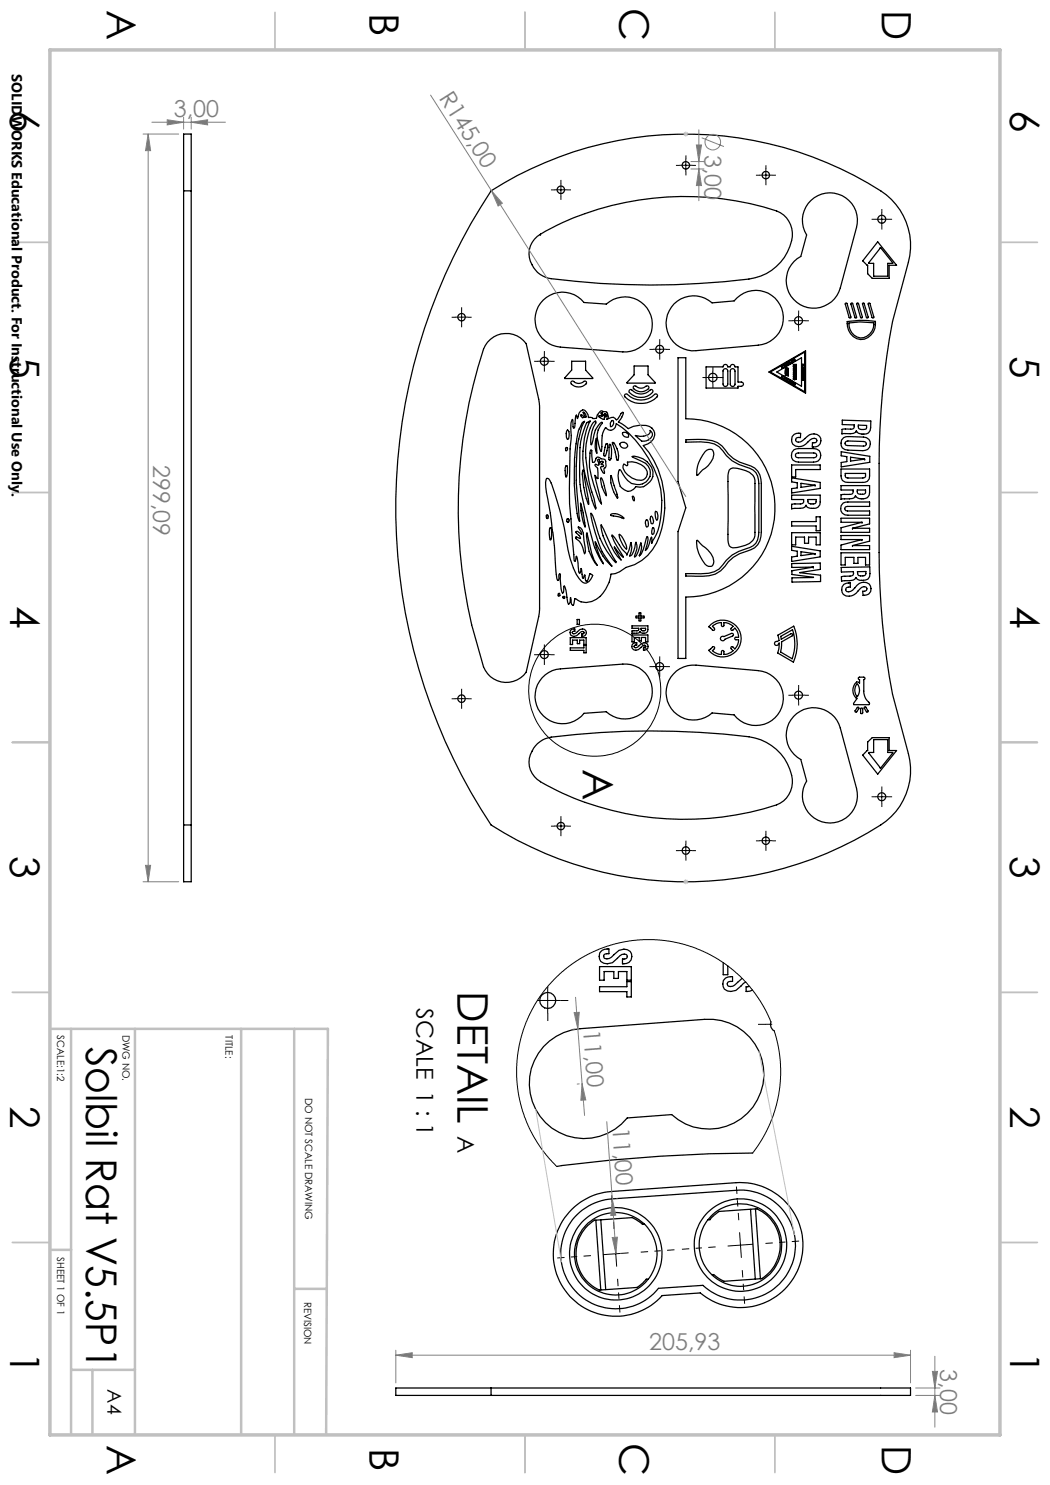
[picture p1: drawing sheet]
<svg xmlns="http://www.w3.org/2000/svg" width="210mm" height="297mm" viewBox="0 0 210 297" stroke-linecap="round" stroke-linejoin="round" font-family="sans-serif">
<g fill="none" stroke="#000" stroke-width=".25">
<path d="M36.7 38.2v126.8M36.7 38.2v-11.4h1.5v11.4M36.7 38.2h1.5M38.2 38.2v126.8M98.2 38.2a72.4 72.4 0 0 1 79 .7 13 13 0 0 1 4.5 13.5l-3.2 11.9a150.9 150.9 0 0 0-2.7 28.4 296.7 296.7 0 0 0 .4 28.5 151.5 151.5 0 0 0 2.3 17.7l3.2 11.8a13 13 0 0 1-5.6 14.3 72.4 72.4 0 0 1-77.9 0 115 115 0 0 1 0-126.8zM106.9 47.8a22.7 22.7 0 0 1 6.7-3.7 60 60 0 0 1 41.7-1.9 5.2 5.2 0 0 1 2.7 7.1 10.1 10.1 0 0 1-8.2 6.5 157.2 157.2 0 0 1-40.2-.2 5.1 5.1 0 0 1-3.2-7.1zM108.1 46.8h.1M162.2 40.1a5.5 5.5 0 0 1 6.6-.8 5.5 5.5 0 0 1 2.5 6.2l-3.2 12.1a5.5 5.5 0 0 1-8.8 2.8 5.5 5.5 0 0 1 .9-9.1l1.1-4.3a5.4 5.4 0 0 1 .9-6.9zM175.5 48.4l3.8 4.7h-1.5v2.6h-3.4l-.9-.9v-1.7l-1-.9zM176 49.6l2.5 3v.1h-.9v2.5h-2.9v-2.5h-1zM98.1 67.9a4.9 4.9 0 0 1 7.1 .8l2.5 11.1 .2 1.3v40.9l-.2 1.3-2.5 11.1a4.9 4.9 0 0 1-8.5-1.1 101.4 101.4 0 0 1 .3-64.2zM108.7 60a5.5 5.5 0 0 1 8.1 .5l4.4 .3a5.5 5.5 0 0 1 9 2.3 5.5 5.5 0 0 1-5.6 7.3l-12.5-1a5.5 5.5 0 0 1-4.8-3.6 5.5 5.5 0 0 1 1.4-5.8z"/>
<path d="M114.3 76.3l.2-.1a1.79 1.79 0 0 0 2.5 0l.2 .1 .1 .3a1.88 1.88 0 0 1-3.1 0zM114.3 72.2h2.8v1.8l1.4 1.7h-5.5l1.3-1.7zM125 78.9l.2-.1a4.2 4.2 0 0 0 6 0l.3 .3a4.3 4.3 0 0 1-6.6 0zM125.9 78l.3-.1a2.74 2.74 0 0 0 4 0l.4 .3a2.95 2.95 0 0 1-4.8 0zM126.7 77.3l.3-.1a1.79 1.79 0 0 0 2.4 0l.4 .3a1.88 1.88 0 0 1-3.2 0zM126.8 73.2h2.8v1.8l1.4 1.6h-5.6l1.4-1.6zM134.8 60.8a5.5 5.5 0 0 1 7.6-.2l4.4-.4a5.5 5.5 0 0 1 9.2 .7 5.5 5.5 0 0 1-4.3 8.1l-12.5 1.1a5.5 5.5 0 0 1-5.5-3.1 5.5 5.5 0 0 1 1.1-6.2zM135.6 71.5h1.6v12.2a17.8 17.8 0 0 1 17.8 17.9 17.8 17.8 0 0 1-17.8 17.8v12.3h-1.6v-25.4l1.6-4.7-1.6-5.3zM141.2 73.4h3.4a.48 .48 0 0 1 .5-.5 .48 .48 0 0 1 .5 .5h.4a.48 .48 0 0 1 .5-.5 .48 .48 0 0 1 .5 .5h.6v3h.7a.42 .42 0 0 1 .4 .4 .42 .42 0 0 1-.4 .5h-.7v.3h-6.4zM144.7 73.9l.4-.2 .4 .3 .1 2.8a.48 .48 0 0 1-.5 .5 .48 .48 0 0 1-.5-.5v-2.6zM146.2 73.9l.5-.1 .3 .2v2.8a.48 .48 0 0 1-.5 .5 .48 .48 0 0 1-.5-.5v-2.6zM153.8 74.4l7.3-4.2v8.4z"/>
<path d="M155.4 74.4l4.9-2.9v5.8zM156.3 75.6h.1M156.4 73.4h.1M156.4 73.3h.1M156.4 73.3l-.2-.1 .2 .2M156.4 73.3v-.2l.3 .4-.2 .1-.1-.2M156.4 73.4l.2 .1zM156.5 75.2l-.2 .4zM156.5 73.5h.1M156.7 72.9l.1-.1 .3 .5-.2 .1 .1-.2zM156.8 75.8v.2zM157 75.6h.1"/>
<path d="M157 75.6l-.1 .2zM157.1 75l.6-.1v.3zM157.1 74h.6v.3l-.1-.1-.2 .1-.2-.1-.1 .1zM157.1 74.4l.6 .1v.2l-.6 .1 .1-.2zM157.2 73.6a.18 .18 0 0 0 0 .3 .18 .18 0 0 0 .2-.1l.2-.1-.1 .2M157.2 73.6h.1M157.2 73.6v.2l.3-.2a.15 .15 0 0 1 .2 .1 .15 .15 0 0 1-.2 .2M157.3 74.6h.3zM157.4 75.9h.1M157.4 75.9l-.1 .4zM157.4 76.1l.3-.3-.3 .5 .3 .2 .2-.4h.2v.1M157.4 76.1h.1"/>
<path d="M157.4 76.1v-.4l-.2 .5-.3-.2 .2-.5h-.1l-.4 .4-.3-.2 .3-.3-.1-.3-.3 .5-2.1-1.2 3.1-1.8 .1 .3v-.3l.2 .3-.2 .1 .2 .1 .1-.2-.3-.4 3.6-2.1v8l-2-1.2v-.3M157.5 73.9h.1M157.6 74.6h.1M157.8 72.5h.1M157.8 72.5l.3 .2-.2-.5 .1 .4M157.8 72.5l.1 .3-.2-.5 .3 .3M158 72.6h.1M158.1 76.3l-.2-.2-.1 .4 .1-.2h.1l-.2 .3 .4 .2 .2-.5 .2 .1h-.1v.3l-.1-.1-.1 .1 .1 .2 .2 .1 .3-.4 .2 .1-.2 .2M158.1 76.2v.1M158.1 72.1h.2l.1-.2 .2 .5-.1 .1zM158.3 72.2l.2 .2zM158.5 72.4h.1"/>
<path d="M158.7 71.7l.1-.1 .3 .5-.2 .1zM158.7 73.3l.6 .1h-.5zM158.7 75.6h.6l-.4 .2 .4 .1h-.6l.4-.2zM158.7 72.9h.6v.2l-.1-.1h-.2v.1l-.2-.1-.1 .1zM158.7 74.5l.6-.1v.4zM158.7 73.6h.6v.3l-.1-.2h-.2v.2l-.2-.2-.1 .2zM158.7 74.9h.6v.1h-.6zM158.7 74.1l.5-.1a.16 .16 0 0 1 .1 .3 .16 .16 0 0 1-.2 0l.1-.1h-.5h.2l-.1 .1zM158.7 75.2l.4-.1 .2 .3h-.6zM158.7 75.3h.5zM158.7 71.8l.3 .3zM158.8 76.9h.1"/>
<path d="M158.8 76.9v.2h-.1zM158.9 76.9h.1M158.9 76.7v.1zM158.9 75.8h.1M158.9 76.7h.1M160.4 74.6h.5v.2h-.1l.1-.1-.4-.1 .2 .2h-.3zM160.4 73h.4zM160.5 73.5l.3 .1zM160.6 74.2h.1M160.6 74.2h.3M160.6 75.8h.1M160.6 75.8l-.2 .2 .3-.1"/>
<path d="M160.7 75.9h.1M160.7 75.8h.1M160.8 74.1h.1M160.8 74.1l-.4 .2h.5M160.8 73.6h.1M160.8 75.8h.1M160.9 75.8l-.2 .1M160.9 72.8h-.5v.2l.4 .1 .1-.1M160.9 73.5l-.5-.1 .1 .1-.1 .2 .5-.1M160.9 74h-.5v.1h.4M160.9 75.1h-.5v.3v-.2h.2v.2l.2-.2 .1 .2M160.9 75.7h-.5l.2 .1"/>
<path d="M160.9 74.1l-.3 .1M169.1 60.7l.2-.1 .1 .1 .8 2.7a.18 .18 0 0 1-.1 .2 .18 .18 0 0 1-.3-.1zM169.4 64.3l2.5-.2 3.2 .2a3 3 0 0 1-3.8 3.4 3.4 3.4 0 0 1-1.9-3.4zM169.8 64.6l2.2-.2 2.8 .2a2.65 2.65 0 0 1-3.4 2.8 2.89 2.89 0 0 1-1.6-2.8zM170.3 60.6h.1l.1 .1 .8 2.7a.17 .17 0 0 1-.1 .2 .17 .17 0 0 1-.2-.1l-.8-2.7zM171.3 60.7l.2-.1 .2 .1 .8 2.7a.19 .19 0 0 1-.2 .2 .19 .19 0 0 1-.2-.1zM172.5 60.6h.2l.1 .1 .8 2.7a.19 .19 0 0 1-.1 .2 .19 .19 0 0 1-.2-.1zM173.6 60.7l.2-.1 .2 .1 .8 2.7a.19 .19 0 0 1-.2 .2 .19 .19 0 0 1-.2-.1zM113.2 93.2h.3v.5a2.34 2.34 0 0 1-.3 1.7l-.2-1.3zM113.2 89.5a.29 .29 0 0 1 .3 .3 .29 .29 0 0 1-.4 .3zM113.4 86.1l.2-.1a1.64 1.64 0 0 1 0 1.8l-.1 .1a1.76 1.76 0 0 1-.1-1.8zM115.2 83l.3 .6a1.58 1.58 0 0 1 1.3-1.6 1.78 1.78 0 0 1 .9 1.5h.6l.4 .2a.67 .67 0 0 0 .8-.8h.1a.74 .74 0 0 1 1-.6 .64 .64 0 0 1 .9 .7l.2 .4-.3 .4a1.56 1.56 0 0 1 2 .1l.8-1.2 .4-.3v.5l-.9 1.5 2 1.3a4.8 4.8 0 0 1 4.7-.1 1.89 1.89 0 0 1-.9 3.2l-.8 .3a18 18 0 0 1 1.8 20.8 8.8 8.8 0 0 1-5.3 3.6l-1.3 .9-.9 .3-.8 .1a7 7 0 0 1-3 5.1 3.9 3.9 0 0 1-4.2-.2l-.3 1.4-.4-.2-.2-1.4a1.3 1.3 0 0 1-.4 1.3l-.2-.4a7.8 7.8 0 0 0-.6-3.2l-.2 .1v.4a.68 .68 0 0 1-.2 .9 10.1 10.1 0 0 1-.4-3.7l-.1-.1-.2 .1v1l-.2 .2-.3-.6a126.9 126.9 0 0 0-2.2-18.1 1.61 1.61 0 0 1 .3-1.7l.4 .1a46.9 46.9 0 0 1 3.5 12.5 14.5 14.5 0 0 0 3 8l.6 .3a1.85 1.85 0 0 0 1.6-1.6l-.5-.3a2.09 2.09 0 0 1-.7 1.5l-.2-.1-.2-1.1-.2 .6-.2-.1-.3-1.8-.1 .7-.1 .3-.1-.1-.5-3.2-.1-.1-.2 .7-.2 .2-.1-1.3a125.1 125.1 0 0 1-.5-23.8l-.1-.7a3.6 3.6 0 0 1 .3-2.5l.2 1.7 .1 .1 .2-.4z"/>
<path d="M116.2 83h.3l.3 .5h-.3zM116.4 84.6l.5-.3a16.4 16.4 0 0 0-1.6 7.5v4.8l.7 7.6h-.1a28.5 28.5 0 0 1-1-7.4v-.1a38 38 0 0 1 1-10.9zM116.6 94.1h.1l.1 .3 .9 6.5a15.7 15.7 0 0 1-1.1-6.8zM116.6 82.4l.2 .1 .4 .4v.5l-.2 .1zM117.5 84.5l.5-.3v.2a17.8 17.8 0 0 0-.3 12.9l.8 2.9 .6 1.6-.3-2.1a28.9 28.9 0 0 1-1.6-10.9l.9-3.3a1.84 1.84 0 0 1 1-1.3l.1 .3a5.5 5.5 0 0 0-.9 4.4l.3-.9a4 4 0 0 1 1.8-3.5l.1 .1a4.5 4.5 0 0 0-.7 4.6l.4 1 .2-.6a5.6 5.6 0 0 1 .7-4.1l.3 .3a1.01 1.01 0 0 0 1.6-.3l.3-.8a21.8 21.8 0 0 1 8.9 13.2 16.6 16.6 0 0 1-1.3 9.7l-.5 1.1v-1.2h-.2l-.3 1.1a2.26 2.26 0 0 1-.8 1.5l.1-.6a2.49 2.49 0 0 0 .3-2.2l-.6 1.6a4.2 4.2 0 0 1-1 2.2h-.1a3.4 3.4 0 0 0 .4-2.5l-.9 2.5-.4 .3v-.3a3.1 3.1 0 0 0 .3-2.7l-.1 .4a3.9 3.9 0 0 1-.9 2.3h-.3a2.9 2.9 0 0 0 .3-2.6l-.4 1.4-.4 .9-1-.9-1.4-2.3-.6-.6a19.8 19.8 0 0 0 2.3 4.4h-.1a5.2 5.2 0 0 1-1.7-2l1.3 2.6a10.4 10.4 0 0 1-2.7-4.3l-1.3-2.7a1.46 1.46 0 0 0 .2 1.3 31 31 0 0 0 2.8 6.2 16.5 16.5 0 0 1-4.2-8l-.4-1.3-.4-.5a25.5 25.5 0 0 0 2.9 8.7l1.3 1.8a11.5 11.5 0 0 1-3.2-4.5l-.2-.3a16.1 16.1 0 0 0 1.7 4.3 14.1 14.1 0 0 1-2.5-5.8l-.8-3.4a35 35 0 0 1-1-16.4l.8-2.2zM118.1 90l.3 .1 .1 2.3h.4l.5-.9a.68 .68 0 0 1 .8 .3h.6a1.34 1.34 0 0 1 .4 1.5l-.4 .4 .1 .7-.1 .3-.2-.2-.4-.8a.32 .32 0 0 1 .1-.4 .32 .32 0 0 1 .3 0 .36 .36 0 0 0 0-.4 .36 .36 0 0 0-.4 0l.3-.3a.17 .17 0 0 0 .1-.2 .17 .17 0 0 0-.2-.1l-.5 .2v-.5a.18 .18 0 0 0-.3-.1 .18 .18 0 0 0-.1 .2 .75 .75 0 0 1 .2 .9l-.5-.1-.2 .1 .5 .7 .1 2-.3-.1-.3-.5 1.3 5.7a16.2 16.2 0 0 1-2-5.7 9.5 9.5 0 0 1-.2-5.1zM119.3 87.7l.1 2.9a3.6 3.6 0 0 1-.1-2.9zM120.2 95.6h.1a10.2 10.2 0 0 1 1 3.5 5.7 5.7 0 0 1-1.1-3.5zM120.2 82.5h.3v.5l.6-.3 .1 .1-.4 .3 .6 .1-.1 .2h-.4v.5h-.3l-.9-.6 .2-.2 .5 .2zM121.3 88.7h.2a4.8 4.8 0 0 1-.4 2.4l-.3 .1a2.37 2.37 0 0 1 .2-1.7zM121.9 88.9h.2a4.8 4.8 0 0 1 0 3.1l-.3-.1zM122.2 95.1l.8 2.5a3.4 3.4 0 0 1 .5 2 7 7 0 0 1-1.3-4.5z"/>
<path d="M122.4 84.1h.2a.79 .79 0 0 1-.4 1.2h-.1v-.7zM122.5 88.5h.1a4.2 4.2 0 0 1 1 3.5l-.1 .1-.2-.2zM124.1 88.6a.92 .92 0 0 1 1.4 .7 .78 .78 0 0 1-1 .3 .78 .78 0 0 1-.4-1zM124.5 86.6a.72 .72 0 0 1 .9 0 .72 .72 0 0 1 .2 .8l-.2 .1a.84 .84 0 0 1-.9-.9zM124.8 92.8l.6 .3 .2-.1-.1-.6a3.6 3.6 0 0 1 3.9 1.9 1.43 1.43 0 0 1-1.1 1.8 3.6 3.6 0 0 1-3.7-2.8zM126.5 91.3a4 4 0 0 1 4.1 3 2.82 2.82 0 0 1-3.5 3 1.62 1.62 0 0 1-2.7 .3l-.4-.3a4.3 4.3 0 0 1-.2-3.3l.2-.1 .2 .3a6 6 0 0 0 2.1 2.5 2.6 2.6 0 0 0 3.8-2.1 2.42 2.42 0 0 0-1.7-2.3zM126.5 99.3v-.1a.62 .62 0 0 1 .3 1l-.3-.4zM127.1 87.1a2.46 2.46 0 0 0 2.9-.6v-.4a1.04 1.04 0 0 1 .5 1 1.04 1.04 0 0 1-.8 .8l-.4 .3h-1zM137.2 87.9a22.4 22.4 0 0 1 5.2 .2 5.2 5.2 0 0 1 3.3 2.7 8.9 8.9 0 0 0 4.5 2.4 3.3 3.3 0 0 1 2.1 3.5v9.8a3.5 3.5 0 0 1-2.9 3.7 6.8 6.8 0 0 0-4.4 3.1 5 5 0 0 1-4.5 2l-3.3-.1v-.5a17.5 17.5 0 0 0 5.7-.4l.9-.5 .8-.8a8 8 0 0 1 5.4-3.5 2.78 2.78 0 0 0 1.8-3v-9.8a2.92 2.92 0 0 0-2.6-3.3 7.2 7.2 0 0 1-4.6-3.2 4.8 4.8 0 0 0-4.5-1.8h-2.9zM141 90.3a.93 .93 0 0 1 1.1-.5 .93 .93 0 0 1 .7 1.1 4.4 4.4 0 0 1-2.3 3.1l-1.1 1.1a4.1 4.1 0 0 1 .7-3.3zM145.8 94l.4-.3a5.2 5.2 0 0 1 3.7 .8 2.09 2.09 0 0 1 1.1 2.2v9.8a2.3 2.3 0 0 1-1.9 2.5 4.8 4.8 0 0 1-2.9 .4 2.92 2.92 0 0 1-.6-2.5v-11.8zM158.3 99h5.7v1.4a1.47 1.47 0 0 1-2 1.2l-.6-.2-.2-.3-.2 .3-.4 .2-2.3 .2v-.9l1.8-.1a.61 .61 0 0 0 .6-.2 .61 .61 0 0 0 0-.7h-2.4z"/>
<path d="M158.3 95.6l5.7 .9v1.2l-5.7 .9v-.9l1.2-.1v-1l-1.2-.2zM158.3 93h5.7v.9h-4.9v1.5h-.8zM158.8 90l.9-.3h3a1.36 1.36 0 0 1 1.4 1.4 1.36 1.36 0 0 1-1.4 1.3h-3a1.37 1.37 0 0 1-1.4-.9 1.37 1.37 0 0 1 .5-1.5zM158.9 86.9l.4-.2h.8v.8a.72 .72 0 0 0-.9 .3v.4a.92 .92 0 0 0 1.3 0l.5-.5a1.84 1.84 0 0 1 3.1 0 1.37 1.37 0 0 1-1.6 1.7v-.9a.56 .56 0 0 0 .7 0 .56 .56 0 0 0 .1-.7 .94 .94 0 0 0-1.2 .1 3.3 3.3 0 0 1-2.4 1.4 1.36 1.36 0 0 1-1.3-.9 1.36 1.36 0 0 1 .5-1.5zM159.2 90.7l.5-.1h3.1l.3 .1 .2 .2a.47 .47 0 0 1-.5 .6h-3.5l-.2-.3zM160.2 96.7l2.8 .3-2.8 .5zM161.6 99.9h1.6v.4a.93 .93 0 0 1-1.6 .2zM163 97h.1M168.2 93.8h5.7v1.4a1.18 1.18 0 0 1-1.4 1.3h-2.9a1.19 1.19 0 0 1-1.4-1.3zM168.2 97.1h5.7v1.3a1.54 1.54 0 0 1-2.4 1.2l-.4-.4-.2 .3-.4 .2-2.3 .2v-.9l2.1-.2a.67 .67 0 0 0 .3-.8h-2.4zM168.2 90.3l5.8 1v1.2l-5.8 .9v-.9l1.2-.2v-1l-1.2-.1zM168.5 84l5.7 .2-.1 1.3a1.47 1.47 0 0 1-2.1 1.2l-.3-.1-.4-.4-.2 .3a4.6 4.6 0 0 1-2.4 .2l-.3 .1v-.9l1.7-.1a.61 .61 0 0 0 .7-.2 .61 .61 0 0 0 .1-.6l-2.4-.1z"/>
<path d="M168.7 87.5l1-.2 3 .1a1.36 1.36 0 0 1 1.4 1.4 1.36 1.36 0 0 1-1.5 1.3l-3-.1a1.38 1.38 0 0 1-1.4-.9 1.38 1.38 0 0 1 .5-1.6zM169.1 94.7h4v.4a.44 .44 0 0 1-.5 .5l-3.4-.1-.1-.1zM169.2 88.3l.4-.1 3.4 .2a.46 .46 0 0 1 .2 .5 .46 .46 0 0 1-.5 .3l-3.5-.2-.2-.2zM170.1 91.4l2.8 .4-2.8 .4zM171.1 99.2h.1M171.3 86.2h.1M171.4 98h1.7v.4a.46 .46 0 0 1-.6 .4h-.8l-.2-.2zM171.7 85l1.6 .1v.6l-.2 .1a1.41 1.41 0 0 1-1.4-.2zM172.9 91.8h.1M109.3 103h.1a.35 .35 0 0 1 .3 .3 .35 .35 0 0 1-.2 .4h-.2v-.2zM110 105.6h.2l.1 .6-.1 1.7h-.2l-.1-.3v-.9zM111.7 118.7h.2l.1 .4a.18 .18 0 0 1-.3 .1 .18 .18 0 0 1-.1-.2z"/>
<path d="M113.4 103.8h.2a.35 .35 0 0 1 .2 .4 .35 .35 0 0 1-.3 .2zM115.7 105.4l.4 .2 .3 .3 .3 .7 .1 1.6a3.7 3.7 0 0 1 .2 2.4l-.1 .1a5 5 0 0 0-1.8-3.1v-.1a.71 .71 0 0 1 .9 .2h.1l-.1-.3-.8-1 .3-.1 .8 .6a1.72 1.72 0 0 0-.6-1.3zM116.1 100.6l.5 2 .5 2.7h-.1a12.1 12.1 0 0 1-.9-4.7zM117.3 106.6l1 4 .5 1.4 .7 1.1a9.3 9.3 0 0 1-2.2-6.5zM122.2 102.9a2.31 2.31 0 0 1 2.6 .8l-1.2-.4-1.3-.1-.2-.2zM123.8 106.9h.1a5 5 0 0 1 1.4 2.8v.1a4.4 4.4 0 0 1-1.5-2.9zM125.4 110.8h.1M129.2 104h.1a1.02 1.02 0 0 1 .3 1.3l-.3 .1-.1-.2-.1-.8zM130.1 103.3h.3l.3 .9a.35 .35 0 0 1 0 .4 .35 .35 0 0 1-.4 .1l-.3-.9zM130.5 105.6l.1-.1a.9 .9 0 0 1 0 1.4l-.2-.1a1.06 1.06 0 0 1 .1-1.2zM131.1 102.3h.2a1.6 1.6 0 0 1 .1 1.7l-.2-.3zM139.4 108.1l1.1 1a3.9 3.9 0 0 1 2.2 3.6l-.2 .4a1.04 1.04 0 0 1-1.5-.3 6 6 0 0 1-1.6-4.7z"/>
<path d="M158.3 109.3l5.7 .9v1.2l-5.7 .9v-.9l1.2-.2v-1l-1.2-.1zM158.3 104.3h4.9v-.9h.8v2.8h-.8v-1h-4.9zM158.3 106.5h5.7v2.5h-.8v-1.6h-1.5v1.3h-.8v-1.3h-1.8v1.6h-.8zM158.3 112.7l5.7-.1 .1 1.3-4.1 .6 4.1 .5v1.3l-5.7 .1v-.8l4.3-.1-4.3-.6v-.7l4.3-.8-4.3 .1zM160.2 110.3l2.8 .4-2.8 .4zM161.2 101.1h.1M162.7 113.4h.1M163 110.7h.1M168.2 110.6h5.7v2.4h-.8v-1.5h-1.5v1.2h-.8v-1.2h-1.7v1.5h-.9zM168.2 113.5l5.8-.1v1.3a1.24 1.24 0 0 1-1.7 1.4 1.15 1.15 0 0 1-1.1-.6l-.2 .4a4.8 4.8 0 0 1-2.4 .3h-.3v-.8l1.7-.2a.6 .6 0 0 0 .6-.2 .6 .6 0 0 0 .1-.7l-2.4 .1zM168.6 100.6l1-.2h4.3v.9h-4.4a.47 .47 0 0 0-.5 .3 .47 .47 0 0 0 .2 .5l4.7 .1v.8h-4.3a1.36 1.36 0 0 1-1.4-.8 1.36 1.36 0 0 1 .4-1.6zM168.8 116.9l1.2-.3 .1 .8a.79 .79 0 0 0-.9 .4l.1 .4a1.22 1.22 0 0 0 1.7-.7 1.96 1.96 0 0 1 2.8-.7 1.36 1.36 0 0 1 .3 1.6 1.36 1.36 0 0 1-1.5 .7l-.1-.8a.63 .63 0 0 0 .9-.5l-.1-.3a.83 .83 0 0 0-1.2 .2 3.2 3.2 0 0 1-2.2 1.5 1.35 1.35 0 0 1-1.5-.7 1.35 1.35 0 0 1 .4-1.6z"/>
<path d="M170.5 105.7h.1M170.5 109.1h.1M171.2 115.5h.1M171.5 114.3h1.7v.4a.5 .5 0 0 1-.6 .5l-.9-.1-.1-.2zM172.4 104.5h.1M172.4 107.9h.1M172.4 104.5h-4.2v-.9h5.7v1.2l-3.4 .9M172.4 104.5l-4.2 1.1v.9h5.7v-.8h-3.4M172.4 107.9h-4.2v-.8h5.7v1.1l-3.4 .9M172.4 107.9l-4.2 1.1v.9h5.7v-.8h-3.4M108.4 135.6a5.5 5.5 0 0 1 3.7-1.8l12.5-1a5.5 5.5 0 0 1 5.6 7.3 5.5 5.5 0 0 1-9 2.2l-4.4 .4a5.5 5.5 0 0 1-7.8 .7 5.5 5.5 0 0 1-.6-7.8zM114.1 129.6h2.7v-.6h.4v1.6h-.4v-.5h-2.7z"/>
<path d="M114.1 127.5h3.1v1.4h-.4v-.9h-.9v.7h-.4v-.7h-1v.9h-.4zM114.3 125.9l.7-.1v.5l-.5 .1 .1 .3a.81 .81 0 0 0 .9-.4l.5-.4 .5-.1a.74 .74 0 0 1 .8 .8 .74 .74 0 0 1-1 .6v-.4a.29 .29 0 0 0 .5-.1 .29 .29 0 0 0-.1-.4 .75 .75 0 0 0-.9 .4l-.5 .4-.5 .2a.79 .79 0 0 1-.8-.5 .79 .79 0 0 1 .3-.9zM115.4 123.9h.5v1h-.5zM126.4 125.2h3.2v.7a.9 .9 0 0 1-.7 .7 .9 .9 0 0 1-.9-.3 2.29 2.29 0 0 1-1.6 .4v-.5h1.1l.2-.2v-.3h-1.3zM126.4 127h3.2v1.4h-.5v-.9h-.8v.7h-.5v-.7h-.9v.9h-.5zM126.6 128.7l.8-.1v.4l-.6 .2 .1 .3a.81 .81 0 0 0 .9-.4l.5-.4 .5-.1a.75 .75 0 0 1 .8 .8 .75 .75 0 0 1-.9 .6v-.5l.5-.1-.2-.3a.84 .84 0 0 0-.8 .4l-.5 .4-.5 .1a.75 .75 0 0 1-.8-.4 .75 .75 0 0 1 .2-.9zM127.8 122.6h.4v.6h.6v.4h-.6v.6h-.4v-.6h-.6v-.4h.6zM128 126.3h.1M128.2 125.7h.9v.2a.49 .49 0 0 1-.5 .2 .49 .49 0 0 1-.4-.4zM134.7 134.8a5.4 5.4 0 0 1 4.5-1.8l12.5 1.1a5.5 5.5 0 0 1 4.3 8.1 5.5 5.5 0 0 1-9.2 .8l-4.4-.4a5.5 5.5 0 0 1-7.6-.2 5.5 5.5 0 0 1-.1-7.6zM141.7 125.3a3.7 3.7 0 0 1 5.4-.3 3.7 3.7 0 0 1 0 5.3 3.7 3.7 0 0 1-5.3-.3l.7-.6a.26 .26 0 0 1 .4 0 .26 .26 0 0 1 0 .4l-.4 .3a2.71 2.71 0 0 0 1.8 .8v-.5a.25 .25 0 0 1 .2-.3 .25 .25 0 0 1 .3 .3v.5a2.9 2.9 0 0 0 1.8-.8l-.4-.3a.25 .25 0 0 1 0-.4 .25 .25 0 0 1 .4 0l.4 .4a2.47 2.47 0 0 0 .7-1.8h-.5a.25 .25 0 0 1-.3-.3 .25 .25 0 0 1 .3-.2h.5a2.47 2.47 0 0 0-.7-1.9l-.4 .4a.25 .25 0 0 1-.4 0 .25 .25 0 0 1 0-.3l.4-.4a2.47 2.47 0 0 0-1.8-.8v.6a.25 .25 0 0 1-.3 .2 .25 .25 0 0 1-.2-.2v-.6a2.33 2.33 0 0 0-1.8 .8l.4 .4a.26 .26 0 0 1 0 .3 .26 .26 0 0 1-.4 0zM144.3 127.4l.5-.1 1.5-.6a.29 .29 0 0 1 .4 .1 .29 .29 0 0 1-.2 .4l-1.5 .6a.46 .46 0 0 1-.7 .3 .46 .46 0 0 1 0-.7z"/>
<path d="M155.6 127l3.1-1.8a9.1 9.1 0 0 1 0 7.2l-3.2-1.8 .3-1.2 .1-.8-.2 .1a.41 .41 0 0 1-.4 .4 .41 .41 0 0 1-.4-.5 .41 .41 0 0 1 .5-.3l.4-.2zM156.1 127.3l2.4-1.4a8.8 8.8 0 0 1-.1 5.9l-2.3-1.4 .2-2 2.1-1.2a.25 .25 0 0 0 .1-.3 .25 .25 0 0 0-.3-.1l-2 1zM171.4 136.8a1.79 1.79 0 0 1 0 2.5 1.9 1.9 0 0 1 0-2.5zM171.7 135.6l.2-.2h.9a.25 .25 0 0 1 .2 .3 .25 .25 0 0 1-.2 .2v2.3a3.5 3.5 0 0 0 1.1 2.5l-.1 .2h-3l-.1-.3 .7-.9a1.94 1.94 0 0 1 .1-3.3l.4 .2v-.7l-.2-.1zM107.5 148.7a5 5 0 0 1 2.7-1.3 157.7 157.7 0 0 1 40.8 .2 9.7 9.7 0 0 1 7.5 9 4.9 4.9 0 0 1-3.2 4.4 58.2 58.2 0 0 1-47.8-5.1 4.6 4.6 0 0 1-.4-6.7zM158.7 143.3a5.5 5.5 0 0 1 9.4 2.3l3.2 12.1a5.5 5.5 0 0 1-6.1 6.8 5.5 5.5 0 0 1-3.9-8.3l-1.1-4.3a5.5 5.5 0 0 1-1.5-8.6zM171.5 141.5h.2l.1 .2-.5 .6a.19 .19 0 0 1-.2 .1 .19 .19 0 0 1-.1-.3zM172.2 141.6h.2l.1 .2v.8a.22 .22 0 0 1-.2 .1 .22 .22 0 0 1-.2-.1zM172.9 141.4h.2l.5 .8a.18 .18 0 0 1-.1 .2 .18 .18 0 0 1-.2-.1zM173.5 148.4l.9-.9h3.4v2.6h1.5l-3.8 4.7-3-3.8 1-.9zM174.7 147.9h2.9v2.6h.9l-2.4 3.1-2.4-3v-.1h1zM36.7 165v11.4h1.5v-11.4"/>
<path d="M36.7 165h1.5M119.9 193.3h6.4v2.7h-.9v-1.7h-1.7v1.4h-.9v-1.4h-2v1.7h-.9zM119.9 197.3h5.5v-1h.9v3.1h-.9v-1.1h-5.5zM120.4 190.1l.5-.2 .9-.1v.9a.75 .75 0 0 0-1 .5v.4a1.4 1.4 0 0 0 2-.7l1-.8 1-.3a1.49 1.49 0 0 1 1.6 1.7 1.49 1.49 0 0 1-1.9 1.3v-1h.3a.51 .51 0 0 0 .6-.3 .51 .51 0 0 0-.2-.6 1.49 1.49 0 0 0-1.7 .8 2.28 2.28 0 0 1-3.3 .6 1.66 1.66 0 0 1 .2-2.2zM144.6 192.5v2.4h1v-1.6M148.4 195.7l-.9 .8a1.47 1.47 0 0 1-1.9 .6l-.1-.1a.51 .51 0 0 1 .6-.7h.4v-1a1.52 1.52 0 0 0-2 1.3 1.52 1.52 0 0 0 1.7 1.7l1-.2 1.5-1.4 .5-.3M149.9 197.3h-.7v1l1.3-.3M108.7 209.3a11.3 11.3 0 0 1 7.3-3.6l24.9-1.8a11 11 0 0 1 11.3 14.5 11 11 0 0 1-17.9 4.5l-8.9 .7a11 11 0 0 1-15.7 1.5 11 11 0 0 1-1-15.8zM154.2 204.4a1.43 1.43 0 0 0 .6 1.8M150.5 230.6a305.3 305.3 0 0 0-39.1 2.7M114.4 241.9a12.3 12.3 0 0 1 7.9-3.6l24.9-1.8a12.5 12.5 0 0 1 12.8 16.4 12.5 12.5 0 0 1-19.9 5.7l-7.7 .5a12.5 12.5 0 0 1-17.9 .7 12.5 12.5 0 0 1-.1-17.9zM115.5 242.9a11.1 11.1 0 0 1 6.9-3.1l24.9-1.7a11 11 0 0 1 11.2 14.6 11 11 0 0 1-17.9 4.4l-8.9 .6a11 11 0 0 1-16 1.2 11 11 0 0 1-.2-16z"/>
<path d="M119.2 244l1 14M120.2 243.9l.9 14M128.9 244.8l-.4 .1-2.1-1.4-7.5 .6a8 8 0 0 0 1 13.9l7.5-.5 1.2-1 .7-.7h.4M141.6 243.9h.4l.8-.9 1-.7 7.6-.5a8 8 0 0 1 .9 13.9l-7.5 .6-2.1-1.4h-.4M150.1 241.9l1 13.9M151.1 241.8l1 14M98.2 277.6h83.9v1.5h-83.9M98.2 277.6h-19v1.5h19M98.2 277.6v1.5"/>
<circle cx="112.2" cy="38" r=".74"/>
<circle cx="137.2" cy="33" r=".75"/>
<circle cx="153.2" cy="35" r=".74"/>
<circle cx="176.4" cy="43.8" r=".79"/>
<circle cx="92.3" cy="63.4" r=".74"/>
<circle cx="108.9" cy="72.3" r=".81"/>
<circle cx="131.9" cy="69.9" r=".8"/>
<circle cx="142.6" cy="75.5" r=".85"/>
<circle cx="159.7" cy="64.1" r=".81"/>
<circle cx="112.8" cy="119.5" r=".21"/>
<circle cx="92.3" cy="139.7" r=".75"/>
<circle cx="108.9" cy="130.9" r=".8"/>
<circle cx="131.9" cy="133.3" r=".81"/>
<circle cx="159.7" cy="139" r=".81"/>
<circle cx="176.4" cy="159.3" r=".79"/>
<circle cx="112.2" cy="165.2" r=".75"/>
<circle cx="137.2" cy="170.1" r=".74"/>
<circle cx="153.2" cy="168.1" r=".75"/>
<circle cx="109.6" cy="200.1" r="1.61"/>
<circle cx="123.1" cy="250.8" r="9.2"/>
<circle cx="123.1" cy="250.8" r="8.2"/>
<circle cx="148.1" cy="249" r="8.2"/>
<circle cx="148.1" cy="249" r="9.2"/>
</g>
<g fill="none" stroke="#000" stroke-width=".2">
<path d="M110.9 38h2.5M112.2 36.7v2.5M135.9 33.1h2.5M137.2 31.8v2.5M151.9 35h2.5M153.2 33.8v2.5M175.1 43.9h2.5M176.4 42.6v2.5M91.1 63.4h2.5M92.3 62.2v2.5M107.6 72.2h2.5M108.9 71v2.5"/>
<path d="M130.7 69.8h2.5M131.9 68.6v2.5M141.3 75.5h2.5M142.6 74.2v2.5M158.5 64.1h2.5M159.7 62.9v2.5M91.1 139.7h2.5M92.3 138.5v2.5M107.6 130.9h2.5M108.9 129.7v2.5M130.7 133.3h2.5M131.9 132v2.5"/>
<path d="M158.5 139h2.5M159.7 137.8v2.5M175.1 159.3h2.5M176.4 158.1v2.5M110.9 165.2h2.5M112.2 164v2.5M135.9 170.1h2.5M137.2 168.9v2.4M151.9 168.1h2.5M153.2 166.9v2.5M109.5 197.6v5M107.5 200.1h4.5"/>
<path d="M153.2 204.9h1.2M154.2 204.4l-1.1-2.5-1.4-2.3-1.7-2.2-2.2-2.3-2.3-2-2.6-1.7-2.8-1.4-2.7-.9-2.6-.7-3.3-.4-2.9-.1-2.7 .3-2.8 .5-3.3 1.1-2.1 1-2.5 1.5-2.7 2-1.8 1.7-1.9 2.2-1.9 2.9-1.3 2.6-1.2 3.1-.6 2.3-.4 3-.1 3.4 .2 2.3 .6 3 .9 2.7 1.3 3 1.7 2.8 1.6 2.2 1.8 1.8M154.8 206.2l.7 2.5 .6 3.5v3.6l-.4 3.3-.7 2.9-1 2.8-1.5 2.8-2 3M123 248.2l.3 5.1M125.7 250.6l-5.1 .3M147.9 246.5l.4 5M150.6 248.8l-5 .4"/>
<circle cx="119" cy="138" r="13.2"/>
</g>
<g fill="none" stroke="#808080" stroke-width=".2">
<path d="M86.1 19l12.2 19.1M28.6 26.8h7.1M29.6 26.8l.5 3.3h-1zM29.6 26.8v149.6M30.4 24.4h14.7M33.4 24l3.3 .4-3.3 .6zM36.7 23.5v2.3M38.2 24.4l3.3-.4v1zM38.2 23.5v2.3M98.3 38.1l2.2 2.5-.9 .6zM98.3 38.1l38.9 61.2M138.2 32.3h2.6"/>
<path d="M138.2 33.8h2.6M139.3 29h1l-.5 3.3zM139.8 33.8l.5 3.3h-1zM139.8 26v14.1M140.3 27.6l4.5 1.7M28.6 176.4h7.1M29.1 173.1h1l-.5 3.3zM115.1 199.5l.5 6.3M114.8 202.5h1.1l-.3 3.3zM115 205.8h-.4M115.6 205.8l1.3 17.3M115.9 216.8h-.5"/>
<path d="M116.4 216.7l.8 3.3-1 .1zM121.4 224.3l1 15.5M122.4 239.8l.8 3.2-1 .1zM122.4 239.8l.8 11M123.4 239.7h.1M122.4 247.5l1.1-.1-.3 3.4zM124.1 250.7h.1M79.2 271l3.2-.5v1zM79.2 270.1v6.5M79.2 271h102.9M178.8 270.5l3.3 .5-3.3 .5zM182.1 270.1v6.5"/>
<path d="M183.1 279.1h4.9M183.1 277.6h4.9M186.5 274.3h1l-.5 3.3zM187 279.1l.5 3.3h-1zM187 271.3v14.1"/>
<circle cx="142.6" cy="28.4" r="1.55"/>
</g>
<path d="M136.7 26.8h1M136.8 26.5l.7 .7M137.2 26.3v1M137.5 26.5l-.7 .7M136.7 176.4h1M136.8 176l.7 .7M137.2 175.9v.9M137.5 176l-.7 .7M151.8 210.3l7.1 36.6M107.1 221.9l5.2 30.5" fill="none" stroke="#c0c0c0" stroke-width=".2"/>
<path d="M118.2 251.1l-6.8 .5M122.8 245.8l-.5-6.7M123.5 255.8l.5 6.7M128.2 250.4l6.7-.4M143.1 249.4l-6.7 .5M147.8 244l-.5-6.7M148.5 254l.4 6.8M153.1 248.7l6.7-.5" fill="none" stroke="#000" stroke-width=".2" stroke-dasharray="15.2 1.3 1.3 1.3" stroke-dashoffset="13.8" stroke-linecap="butt"/>
<g fill="none" stroke="#000" stroke-width=".2" stroke-dasharray="15.2 1.3 1.3 1.3" stroke-linecap="butt">
<path d="M110.9 38h-.7M112.2 36.7v-.7M112.2 39.2v.8M113.4 38h.8M135.9 33.1h-.7M137.2 31.8v-.7M137.2 34.3v.8M138.4 33.1h.8M151.9 35h-.7M153.2 33.8v-.8M153.2 36.3v.7M154.4 35h.8"/>
<path d="M175.1 43.9h-.8M176.4 42.6v-.8M176.4 45.1v.8M177.6 43.9h.8M91.1 63.5h-.8M92.3 62.2v-.7M92.3 64.7v.8M93.6 63.5h.7M107.6 72.3h-.8M108.9 71v-.8M108.9 73.5v.8M110.1 72.3h.8"/>
<path d="M130.7 69.9h-.8M131.9 68.6v-.8M131.9 71.1v.8M133.2 69.9h.8M141.3 75.5h-.8M142.6 74.3v-.9M142.6 76.8v.8M143.8 75.5h.9M158.5 64.2h-.8M159.7 62.9v-.8M159.7 65.4v.8M161 64.2h.8"/>
<path d="M91.1 139.8h-.8M92.3 138.5v-.7M93.6 139.8h.7M107.6 130.9h-.8M108.9 129.7v-.8M108.9 132.2v.8M110.1 130.9h.8M130.7 133.3h-.8M131.9 132.1v-.8M131.9 134.6v.8M133.2 133.3h.8M158.5 139.1h-.8"/>
<path d="M159.7 137.8v-.8M161 139.1h.8M92.3 141v.8M159.7 140.3v.8M175.1 159.4h-.8M176.4 158.1v-.8M177.6 159.4h.8M110.9 165.2h-.7M112.2 164v-.8M112.2 166.5v.7M113.4 165.2h.8M135.9 170.1h-.7"/>
<path d="M137.2 168.9v-.8M137.2 171.4v.7M138.4 170.1h.8M151.9 168.2h-.7M153.2 166.9v-.7M153.2 169.4v.8M154.4 168.2h.8M176.4 160.6v.8M109.6 197.6v-.3M109.6 202.6v1.6M112.1 200.1h1.6M153.2 204.9h-1.6"/>
</g>
<g fill="none" stroke="#c0c0c0" stroke-width=".35">
<path d="M55 2.5v7.5M105 2.5v7.5M155 2.5v7.5M2.5 48.5h7.5M200 48.5h7.5M2.5 98.5h7.5M200 98.5h7.5M2.5 148.5h7.5M200 148.5h7.5M2.5 198.5h7.5M200 198.5h7.5M2.5 248.5h7.5"/>
<path d="M200 248.5h7.5M55 287v7.5M105 287v7.5M155 287v7.5"/>
</g>
<path d="M10 205.8h55.6l-.4 81.2M14.2 205.8v81.2M27 205.8v81.2M48.2 205.8v81.2M58.8 205.8v81.2M10 250h4.2M58.8 257.8h6.4M14.2 274h12.8M18.5 274v13" fill="none" stroke="#c0c0c0" stroke-width=".5"/>
<path d="M10 10h190v277h-190z" fill="none" stroke="#c0c0c0" stroke-width=".7"/>
<g fill="#808080">
<path d="M98.3 38.1l2.2 2.5-.9 .6z"/>
<path d="M187 279.1l.5 3.3h-1zM186.5 274.3h1l-.5 3.3z"/>
<path d="M139.3 29h1l-.5 3.3zM139.8 33.8l.5 3.3h-1zM29.6 26.8l.5 3.3h-1zM29.1 173.1h1l-.5 3.3z"/>
<path d="M122.4 247.5l1.1-.1-.3 3.4zM122.4 239.8l.8 3.2-1 .1z"/>
<path d="M116.4 216.7l.8 3.3-1 .1zM114.8 202.5h1.1l-.3 3.3z"/>
<path d="M79.2 271l3.2-.5v1zM178.8 270.5l3.3 .5-3.3 .5z"/>
<path d="M38.2 24.4l3.3-.4v1zM33.4 24l3.3 .4-3.3 .6z"/>
</g>
<g font-size="8.5">
<text x="116.6" y="153.8" transform="rotate(90 116.6 153.8)">A</text>
<text x="91.5" y="198.3" transform="rotate(90 91.5 198.3)">DETAIL</text>
<text x="17.3" y="209.4" transform="rotate(90 17.3 209.4)">Solbil Rat V5.5P1</text>
</g>
<g font-size="8.1">
<text x="21.4" y="2" transform="rotate(90 21.4 2)">A</text>
<text x="73.9" y="2.7" transform="rotate(90 73.9 2.7)">B</text>
<text x="123.9" y="1.7" transform="rotate(90 123.9 1.7)">C</text>
<text x="176.4" y="2" transform="rotate(90 176.4 2)">D</text>
<text x="2" y="22" transform="rotate(90 2 22)">6</text>
<text x="202" y="22" transform="rotate(90 202 22)">6</text>
<text x="2" y="71.2" transform="rotate(90 2 71.2)">5</text>
<text x="202" y="71.2" transform="rotate(90 202 71.2)">5</text>
<text x="2" y="121.2" transform="rotate(90 2 121.2)">4</text>
<text x="202" y="121.2" transform="rotate(90 202 121.2)">4</text>
<text x="2" y="171.2" transform="rotate(90 2 171.2)">3</text>
<text x="202" y="171.2" transform="rotate(90 202 171.2)">3</text>
<text x="2" y="221.2" transform="rotate(90 2 221.2)">2</text>
<text x="202" y="221.2" transform="rotate(90 202 221.2)">2</text>
<text x="2" y="270.5" transform="rotate(90 2 270.5)">1</text>
<text x="202" y="270.5" transform="rotate(90 202 270.5)">1</text>
<text x="21.4" y="289" transform="rotate(90 21.4 289)">A</text>
<text x="73.9" y="289.7" transform="rotate(90 73.9 289.7)">B</text>
<text x="123.9" y="288.7" transform="rotate(90 123.9 288.7)">C</text>
<text x="176.4" y="289" transform="rotate(90 176.4 289)">D</text>
</g>
<g font-size="4.7" fill="#808080">
<text x="34.8" y="23.5">3,00</text>
<text x="87.7" y="19.6" transform="rotate(58 87.7 19.6)">R145,00</text>
<text x="140.9" y="31" transform="rotate(90 140.9 31)">3,00</text>
<text x="30.7" y="93" transform="rotate(90 30.7 93)">299,09</text>
<text x="116.6" y="206" transform="rotate(86 116.6 206)">11,00</text>
<text x="122.5" y="225.6" transform="rotate(86 122.5 225.6)">11,00</text>
<text x="129.9" y="270">205,93</text>
<text x="188" y="273.9" transform="rotate(90 188 273.9)">3,00</text>
</g>
<g font-size="4.7">
<text x="83.3" y="201.6" transform="rotate(90 83.3 201.6)">SCALE 1 : 1</text>
<text x="91.5" y="227.1" transform="rotate(90 91.5 227.1)">A</text>
</g>
<text font-size="3.9" x="21.5" y="277.9" transform="rotate(90 21.5 277.9)">A4</text>
<text font-size="2.9" x="2.4" y="14.9" transform="rotate(90 2.4 14.9)">SOLIDWORKS Educational Product. For Instructional Use Only.</text>
<g font-size="2">
<text x="11.4" y="207.1" transform="rotate(90 11.4 207.1)">SCALE:1:2</text>
<text x="24.5" y="207" transform="rotate(90 24.5 207)">DWG NO.</text>
<text x="45.1" y="207.1" transform="rotate(90 45.1 207.1)">TITLE:</text>
<text x="61" y="219.6" transform="rotate(90 61 219.6)">DO NOT SCALE DRAWING</text>
<text x="11.4" y="251.5" transform="rotate(90 11.4 251.5)">SHEET 1 OF 1</text>
<text x="60.8" y="260.3" transform="rotate(90 60.8 260.3)">REVISION</text>
</g>
</svg>
